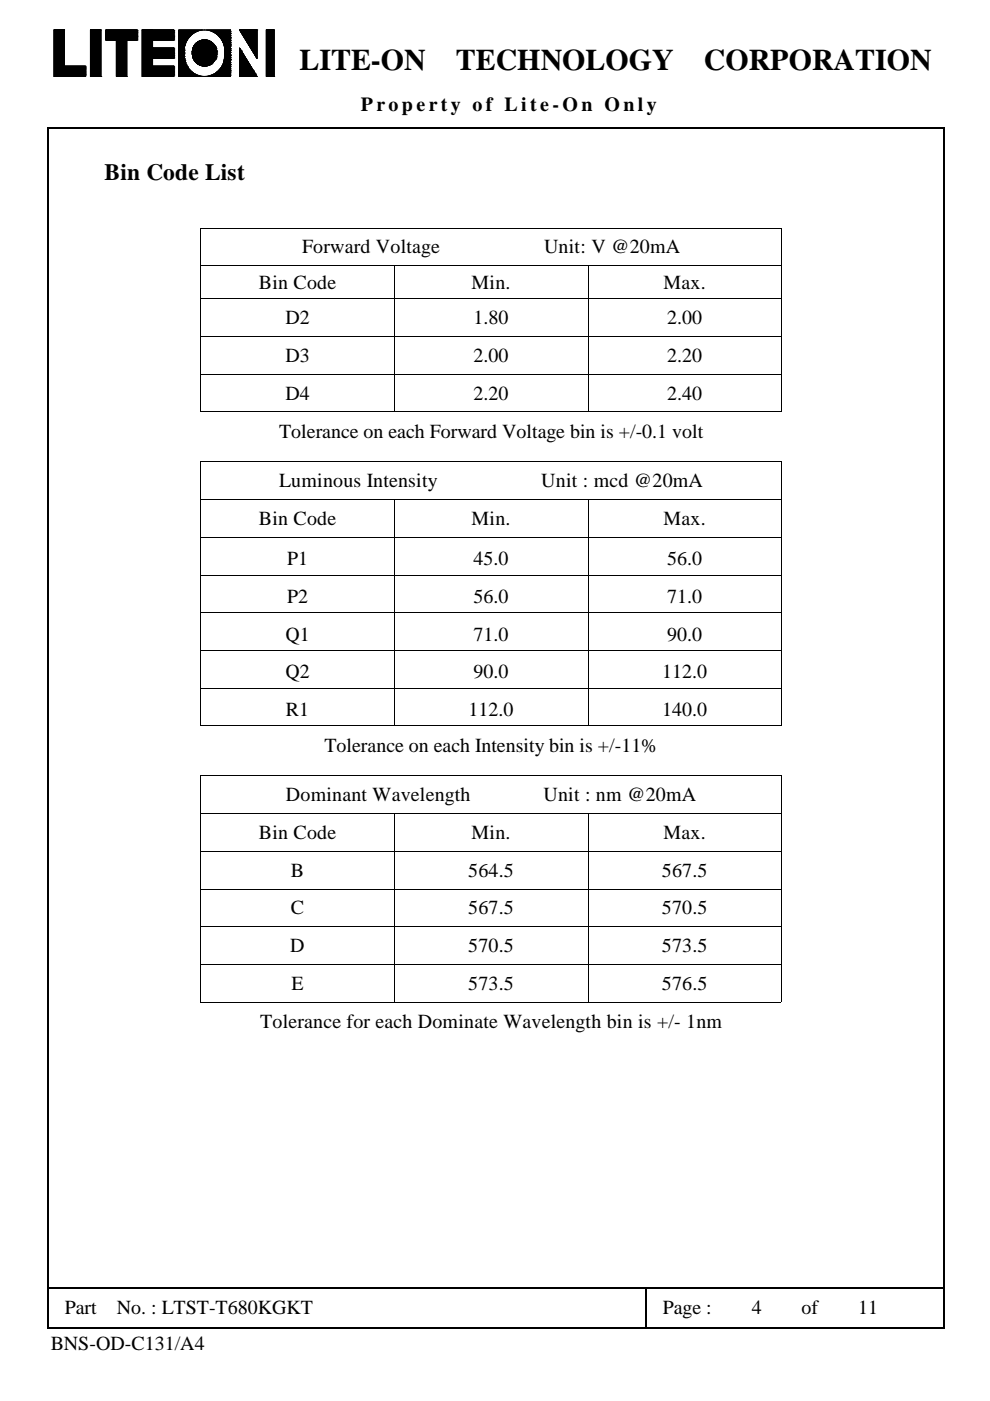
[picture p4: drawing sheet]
<svg xmlns="http://www.w3.org/2000/svg" width="210mm" height="297mm" viewBox="0 0 210 297" stroke-linecap="round" stroke-linejoin="round" font-family="sans-serif">
<g fill="none" stroke="#000" stroke-width=".21">
<path d="M11.5 6.3h.1M11.5 6.3v9.9h6.6v-2.2h-4.6M11.5 6.3h2.2v9.9M11.5 6.3v9.9M11.6 16.2h.1M11.6 6.3v9.9M11.6 6.3h.1M11.7 16.2h.1M11.7 6.3v9.9M11.8 6.3v9.9M11.8 6.3h.1M11.9 6.3h.1"/>
<path d="M11.9 6.3v9.9M11.9 16.2h.1M12 6.3v9.9M12 6.3h.1M12.1 6.3v9.9M12.1 16.2h.1M12.2 6.3h.1M12.2 6.3v9.9M12.3 6.3v9.9M12.3 16.2h.1M12.4 6.3v9.9M12.4 6.3h.1"/>
<path d="M12.5 16.2h.1M12.5 6.3v9.9M12.6 6.3h.1M12.6 6.3v9.9M12.7 16.2h.1M12.7 6.3v9.9M12.7 6.3h.1M12.8 6.3v9.9M12.8 16.2h.1M12.9 16.2h.1M12.9 6.3v9.9M13 6.3h.1"/>
<path d="M13 6.3v9.9M13 16.2h.1M13.1 6.3v9.9M13.1 6.3h.1M13.2 16.2h.1M13.2 6.3v9.9M13.3 6.3v9.9M13.3 6.3h.1M13.4 16.2h.1M13.4 6.3v9.9M13.5 6.3v9.9M13.5 6.3h.1"/>
<path d="M13.5 14.1h.1M13.5 14.3h.1M13.5 14.5h.1M13.5 14.7h.1M13.5 14.9h.1M13.5 15.1h.1M13.5 15.2h.1M13.5 15.5h.1M13.5 15.6h.1M13.5 15.8h.1M13.5 16h.1M13.5 16.2h.1"/>
<path d="M13.5 14.1h4.6M13.5 14.2h4.6M13.5 14.3h4.6M13.5 14.4h4.6M13.5 14.5h4.6M13.5 14.6h4.6M13.5 14.7h4.6M13.5 14.8h4.6M13.5 14.9h4.6M13.5 15h4.6M13.5 15.1h4.6M13.5 15.2h4.6"/>
<path d="M13.5 15.3h4.6M13.5 15.4h4.6M13.5 15.5h4.6M13.5 15.6h4.6M13.5 15.7h4.6M13.5 15.8h4.6M13.5 15.9h4.6M13.5 16h4.6M13.5 16.1h4.6M13.5 16.2h4.6M13.6 16.2h.1M13.6 6.3v9.9"/>
<path d="M18.1 14.1h.1M18.1 14.2h.1M18.1 14.4h.1M18.1 14.6h.1M18.1 14.8h.1M18.1 15h.1M18.1 15.2h.1M18.1 15.4h.1M18.1 15.5h.1M18.1 15.7h.1M18.1 15.9h.1M18.1 16.1h.1"/>
<path d="M19.2 6.3h2.2l-.1 9.9h-2.1zM19.2 6.3v9.9M19.3 6.3h.1M19.3 6.3v9.9M19.3 16.2h.1M19.4 16.2h.1M19.4 6.3v9.9M19.5 6.3h.1M19.5 6.3v9.9M19.6 16.2h.1M19.6 6.3v9.9M19.6 6.3h.1"/>
<path d="M19.7 16.2h.1M19.7 6.3v9.9M19.8 6.3v9.9M19.8 6.3h.1M19.9 6.3v9.9M19.9 16.2h.1M20 6.3v9.9M20 6.3h.1M20.1 6.3v9.9M20.1 16.2h.1M20.2 6.3v9.9M20.2 6.3h.1"/>
<path d="M20.3 16.2h.1M20.3 6.3v9.9M20.4 6.3h.1M20.4 6.3v9.9M20.4 16.2h.1M20.5 16.2h.1M20.5 6.3v9.9M20.6 6.3h.1M20.6 6.3v9.9M20.7 16.2h.1M20.7 6.3v9.9M20.7 6.3h.1"/>
<path d="M20.8 6.3v9.9M20.8 16.2h.1M20.9 6.3v9.9M20.9 6.3h.1M21 16.2h.1M21 6.3v9.9M21.1 6.3v9.9M21.1 6.3h.1M21.2 16.2h.1M21.2 6.3v9.9M21.3 6.3v9.9M21.3 6.3h.1"/>
<path d="M21.4 16.2h.1M22.5 6.3h.1M22.5 6.6h.1M22.5 6.7h.1M22.5 6.9h.1M22.5 7.1h.1M22.5 7.3h.1M22.5 7.5h.1M22.5 7.7h.1M22.5 7.9h.1M22.5 8h.1M22.5 8.2h.1"/>
<path d="M22.5 8.3h.1M22.5 8.4h.1M22.5 6.3h6.5v2.2M22.5 6.4h6.5M22.5 6.3v2.2h6.5M22.5 6.5h6.5M22.5 6.6h6.5M22.5 6.7h6.5M22.5 6.8h6.5M22.5 6.9h6.5M22.5 7h6.5M22.5 7.1h6.5"/>
<path d="M22.5 7.2h6.5M22.5 7.3h6.5M22.5 7.4h6.5M22.5 7.5h6.5M22.5 7.6h6.5M22.5 7.7h6.5M22.5 7.8h6.5M22.5 7.9h6.5M22.5 8h6.5M22.5 8.1h6.5M22.5 8.2h6.5M22.5 8.3h6.5"/>
<path d="M22.5 8.4h6.5M22.5 8.5h6.5M24.7 8.3h.1M24.7 8.3v7.9h2.2v-7.9M24.8 16.2h.1M24.8 8.3v7.9M24.9 8.3h.1M24.9 8.3v7.9M25 16.2h.1M25 8.3v7.9M25.1 8.3h.1M25.1 8.3v7.9"/>
<path d="M25.1 16.2h.1M25.2 8.3v7.9M25.2 8.3h.1M25.3 8.3v7.9M25.4 16.2h.1M25.4 8.3v7.9M25.4 8.3h.1M25.5 8.3v7.9M25.5 16.2h.1M25.6 8.3h.1M25.6 8.3v7.9M25.7 8.3v7.9"/>
<path d="M25.7 16.2h.1M25.8 8.3h.1M25.8 8.3v7.9M25.9 16.2h.1M25.9 8.3v7.9M26 8.3v7.9M26 8.3h.1M26.1 16.2h.1M26.1 8.3v7.9M26.2 8.3h.1M26.2 8.3v7.9M26.2 16.2h.1"/>
<path d="M26.3 8.3v7.9M26.3 8.3h.1M26.4 8.3v7.9M26.4 16.2h.1M26.5 16.2h.1M26.5 8.3v7.9M26.5 8.3h.1M26.6 8.3v7.9M26.6 16.2h.1M26.7 8.3v7.9M26.7 8.3h.1M26.8 8.3v7.9"/>
<path d="M26.8 16.2h.1M29 6.4h.1M29 6.5h.1M29 6.6h.1M29 6.8h.1M29 7h.1M29 7.2h.1M29 7.4h.1M29 7.6h.1M29 7.7h.1M29 7.8h.1M29 8h.1"/>
<path d="M29 8.1h.1M29 8.3h.1M29 8.5h.1M30.2 16.2h.1M30.2 6.3v9.9M30.3 6.3v9.9M30.3 6.3h.1M30.4 6.3v9.9M30.4 16.2h.1M30.5 6.3h.1M30.5 6.3v9.9M30.6 16.2h.1"/>
<path d="M30.6 6.3v9.9M30.6 6.3h.1M30.7 6.3v9.9M30.7 16.2h.1M30.8 16.2h.1M30.8 6.3v9.9M30.9 6.3h.1M30.9 6.3v9.9M30.9 16.2h.1M31 6.3v9.9M31 6.3h.1M31.1 6.3v9.9"/>
<path d="M31.1 16.2h.1M31.2 6.3v9.9M31.2 6.3h.1M31.3 16.2h.1M31.3 6.3v9.9M31.4 6.3v9.9M31.4 6.3h.1M31.5 16.2h.1M31.5 6.3v9.9M31.6 6.3h.1M31.6 6.3v9.9M31.7 16.2h.1"/>
<path d="M31.7 6.3v9.9M31.7 6.3h.1M31.8 6.3v9.9M31.9 16.2h.1M31.9 6.3v9.9M32 6.3h.1M32 6.3v9.9M32 16.2h.1M32.1 6.3h.1M32.1 6.3v9.9M32.2 6.3v9.9M32.2 16.2h.1"/>
<path d="M32.2 6.3h.1M32.2 6.6h.1M32.2 6.7h.1M32.2 6.9h.1M32.2 7.1h.1M32.2 7.3h.1M32.2 7.5h.1M32.2 7.7h.1M32.2 7.9h.1M32.2 8h.1M32.2 8.2h.1M32.2 8.3h.1"/>
<path d="M32.2 8.4h.1M32.2 10.3h.1M32.2 10.5h.1M32.2 10.7h.1M32.2 10.8h.1M32.2 10.9h.1M32.2 11h.1M32.2 11.2h.1M32.2 11.4h.1M32.2 11.6h.1M32.2 11.9h.1M32.2 12.1h.1"/>
<path d="M32.2 12.3h.1M32.2 14.1h.1M32.2 14.3h.1M32.2 14.5h.1M32.2 14.7h.1M32.2 14.9h.1M32.2 15.1h.1M32.2 15.2h.1M32.2 15.5h.1M32.2 15.6h.1M32.2 15.8h.1M32.2 16h.1"/>
<path d="M32.2 14h4.6v2.2h-6.7M32.2 14.1h4.6M32.2 14.2h4.6M32.2 14.3h4.6M32.2 14.4h4.6M32.2 14.5h4.6M32.2 14.6h4.6M32.2 14.7h4.6M32.2 14.8h4.6M32.2 14.9h4.6M32.2 15h4.6M32.2 15.1h4.6"/>
<path d="M32.2 15.2h4.6M32.2 15.3h4.6M32.2 15.4h4.6M32.2 15.5h4.6M32.2 15.6h4.6M32.2 15.7h4.6M32.2 15.8h4.6M32.2 15.9h4.6M32.2 16h4.6M32.2 16.1h4.6M32.2 16.2h4.6M32.2 6.4h4.6"/>
<path d="M32.2 6.5h4.6M32.2 6.6h4.6M32.2 6.7h4.6M32.2 6.8h4.6M32.2 6.9h4.6M32.2 7h4.6M32.2 7.1h4.6M32.2 7.2h4.6M32.2 7.3h4.6M32.2 7.4h4.6M32.2 7.5h4.6M32.2 7.6h4.6"/>
<path d="M32.2 7.7h4.6M32.2 7.8h4.6M32.2 7.9h4.6M32.2 8h4.6M32.2 8.1h4.6M32.2 8.2h4.6M32.2 8.3h4.6M32.2 8.4h4.6M32.2 8.5h4.6M32.2 10.2h4.6M32.2 10.3h4.6M32.2 10.4h4.6"/>
<path d="M32.2 10.5h4.6M32.2 10.6h4.6M32.2 10.7h4.6M32.2 10.8h4.6M32.2 10.9h4.6M32.2 11h4.6M32.2 11.1h4.6M32.2 11.2h4.6M32.2 11.3h4.6M32.2 11.4h4.6M32.2 11.5h4.6M32.2 11.6h4.6"/>
<path d="M32.2 11.8h4.6M32.2 11.9h4.6M32.2 12h4.6M32.2 12.1h4.6M32.2 12.2h4.6M32.2 12.3h4.6M32.2 12.4h4.6M32.3 6.3v9.9M32.3 6.3h.1M36.8 6.4h.1M36.8 6.5h.1M36.8 6.6h.1"/>
<path d="M36.8 6.8h.1M36.8 7h.1M36.8 7.2h.1M36.8 7.4h.1M36.8 7.6h.1M36.8 7.7h.1M36.8 7.8h.1M36.8 8h.1M36.8 8.1h.1M36.8 8.3h.1M36.8 8.5h.1M36.8 10.2h.1"/>
<path d="M36.8 10.4h.1M36.8 10.6h.1M36.8 10.8h.1M36.8 11h.1M36.8 11.1h.1M36.8 11.3h.1M36.8 11.5h.1M36.8 11.7h.1M36.8 11.8h.1M36.8 12h.1M36.8 12.1h.1M36.8 12.2h.1"/>
<path d="M36.8 12.4h.1M36.8 14.1h.1M36.8 14.2h.1M36.8 14.4h.1M36.8 14.6h.1M36.8 14.8h.1M36.8 15h.1M36.8 15.2h.1M36.8 15.4h.1M36.8 15.5h.1M36.8 15.7h.1M36.8 15.9h.1"/>
<path d="M36.8 16.1h.1M36.8 8.5v-2.2h-6.7v9.9M36.8 10.2v2.2M37.9 14.4h.1M37.9 14.3h.1M37.9 14h.1M37.9 13.9h.1M37.9 13.8h.1M37.9 13.6h.1M37.9 13.5h.1M37.9 13.1h.1M37.9 13h.1"/>
<path d="M37.9 12.7h.1M37.9 12.6h.1M37.9 12.3h.1M37.9 12.1h.1M37.9 11.8h.1M37.9 11.6h.1M37.9 14.8h.1M37.9 14.9h.1M37.9 15.2h.1M37.9 15.6h.1M37.9 15.7h.1M37.9 16.1h.1"/>
<path d="M37.9 11h.1M37.9 10.8h.1M37.9 10.6h.1M37.9 10.5h.1M37.9 10.1h.1M37.9 10h.1M37.9 9.4h.1M37.9 9.1h.1M37.9 9h.1M37.9 8.6h.1M37.9 8.5h.1M37.9 8.1h.1"/>
<path d="M37.9 8h.1M37.9 7.8h.1M37.9 7.7h.1M37.9 7.3h.1M37.9 7.2h.1M37.9 6.9h.1M37.9 6.5h.1M37.9 11.8h1.1l.2 .8M37.9 6.3h11v9.9h-11zM37.9 14.1h1.8M37.9 14.1h1.9M37.9 14.2h1.9"/>
<path d="M37.9 14.3h1.9h-1.9M37.9 14.4h2M37.9 14.4h2.1M37.9 14.5h2.1M37.9 14.6h2.1M37.9 14.6h2.2M37.9 14.7h2.2M37.9 14.8h2.3M37.9 14.8l2.4 .1M37.9 14.9h2.4M37.9 14.9h2.5M37.9 15h2.6"/>
<path d="M37.9 15.1h2.6M37.9 15.2h2.7M37.9 15.2l2.9 .1M37.9 15.3h3M37.9 15.4h3M37.9 15.5h3.2M37.9 15.6h3.2M37.9 15.6h3.4M37.9 15.7h3.5M37.9 15.7h3.6M37.9 15.8h3.7M37.9 15.8l3.8 .1"/>
<path d="M37.9 15.9h4M37.9 16h4.1M37.9 16h4.2M37.9 16l4.5 .1M37.9 16.1h4.7M37.9 16.2h4.9M37.9 14h1.8M37.9 6.5h4.5M37.9 6.5h4.3M37.9 6.6h4.1M37.9 6.7h3.8M37.9 6.7h3.7"/>
<path d="M37.9 6.8h3.7M37.9 6.9h3.3M37.9 7h3.2M37.9 7.1h3.1M37.9 7.2h3M37.9 7.3h2.8M37.9 7.4h2.7M37.9 7.5h2.5M37.9 7.6h2.5M37.9 7.7h2.3M37.9 7.8h2.3M37.9 7.8h2.2"/>
<path d="M37.9 7.9h2.2M37.9 8h2.1M37.9 8.1h2M37.9 8.2h2M37.9 8.3h1.9M37.9 8.4h1.9M37.9 8.4h1.8M37.9 8.5h1.8M37.9 10.1h1.2l-1.2 .1M37.9 10.2h1.2M37.9 10.3h1.2M37.9 10.3h1.1"/>
<path d="M37.9 10.4h1.1M37.9 10.5h1.1M37.9 10.6h1.1M37.9 10.7h1.1M37.9 10.8h1.1M37.9 10.9h1.1M37.9 11h1.1M37.9 11.1h1.1M37.9 11.2h1.1M37.9 11.3h1.1M37.9 11.4h1.1M37.9 11.5h1.1"/>
<path d="M37.9 11.6h1.1M37.9 11.9h1.2h-1.2M37.9 12h1.2M37.9 12.1h1.2v.2h-1.2M37.9 12.1h1.2M37.9 12.2h1.2M37.9 12.4h1.2M37.9 12.5h1.3v.1M37.9 12.6h1.3M37.9 12.6h1.3l-1.3 .1M37.9 12.7h1.3M37.9 12.8h1.3"/>
<path d="M37.9 12.9l1.3 .1M37.9 13h1.4M37.9 13.1l1.4 .1-1.4-.1M37.9 13.5h1.5M37.9 13.3h1.5M37.9 13.3h1.4M37.9 13.8h1.6M37.9 13.7h1.6M37.9 13.8h1.7M37.9 13.9h1.7M37.9 13.2h1.4M37.9 13.6h1.6"/>
<path d="M37.9 10.1h1.2M37.9 9.9l1.2 .1h-1.2M37.9 9.9h1.2M37.9 9.8h1.3M37.9 9.7h1.3M37.9 9.5l1.3 .1v.1h-1.3M37.9 9.6h1.3M37.9 9.1h1.5M37.9 9.3h1.4l-1.4 .1M37.9 9.4h1.4M37.9 8.7h1.6M37.9 8.8h1.6"/>
<path d="M37.9 9.3h1.4M37.9 8.6h1.7M37.9 8.9h1.6M37.9 13.4h1.5M37.9 9h1.5M37.9 8.7h1.7M39 11.4h.1M39 11.3h.1M39 11.1h.1M39 10.8h.1M39 10.7h.1M39 10.4h.1"/>
<path d="M39 10.3v1.5h-1.1M39.1 12h.1M39.1 12.4h.1M39.2 9.7l-.2 .6M39.2 12.6l.2 .8M39.2 9.7v.1M39.2 12.8h.1M39.2 9.4l-1.3 .1M39.3 13.3h.1M39.4 13.4l.9 1.5M39.4 9.1l-.2 .6M39.4 9.1l-1.5 .1"/>
<path d="M39.4 13.3v.1M39.5 8.9l-1.6 .1M39.5 13.8h.1M39.7 8.5v.1M39.7 14h.1M39.8 14.1h.1M39.8 8.4l-.4 .7M39.8 8.3h-1.9M40.3 14.9l.9 .7 .5 .2M40.3 7.7h-2.4M40.5 7.5h-2.6M40.8 11.1h.1"/>
<path d="M40.8 11.3h.1M40.8 11.5h.1M40.8 11h.1M40.8 11.5h2.4v2.5h.3v-2.4M40.8 7.2l-2.9 .1M40.8 10.9h2.3M40.8 11h2.5M40.8 11.1h5.1M40.8 11.2h5.1M40.8 11.3h5.1M40.8 11.6h2.4M40.8 11.6h.1"/>
<path d="M40.8 11.7h.1M40.8 11.8h.1M40.8 10.8h.1M40.8 10.6h.1M40.8 10.5h2.1M40.8 10.6h2.2M40.8 10.6l2.3 .1M40.8 11.8h2.2M40.8 11.9h2.1M40.8 11.9h.1M40.9 12h.1M40.9 10.4h.1"/>
<path d="M40.9 10.4h1.9M40.9 10.5l-.1 .5h5.1M40.9 11.9h1.9v2M40.9 12h1.9M40.9 11.9l.1 .5M40.9 10.5l.2 .1M40.9 10.5l2.4 .5M40.9 12.1h.1M40.9 10.3h1.7v-1.7v1.7M40.9 10.3h1.8M40.9 12.1h1.7l.1 1.8M40.9 12.2h1.7"/>
<path d="M40.9 10.2h.1M40.9 10.2h1.6M40.9 12.4h1.5M40.9 10.1h1.6v-1.5l-.1 1.5M41 12.4h1.3M41 12.4l.2 .4M41 10h1.3M41 10l2.3 1M41 10l-.1 .5M41 12.5h.1M41 9.9h.1M41 12.4v.1"/>
<path d="M41 12.5h1.2v1.3M41 9.9h1.2M41.1 9.8h.1M41.1 12.6h1.1M41.1 12.6v.1M41.1 10.1h.1M41.1 9.8h1.1M41.1 9.7v.1M41.1 12.7h1M41.1 12.7h.1M41.1 9.7l1 .1M41.1 9.7h.1"/>
<path d="M41.1 12.7h.9v.9M41.1 12.8h.9M41.2 11.8l-.2 .1M41.2 12.3l-.1 .1M41.2 12.8h.8M41.2 9.5l.8 .1M41.2 12.8l.7 .1v.6M41.2 12.9h.7M41.2 12.8l.3 .4M41.2 10.1l.2 .1M41.2 10.6l.3 .1M41.2 9.5l.7 .1"/>
<path d="M41.2 9.6l2.1 1.4M41.2 9.6l-.2 .4M41.3 9.4h.1M41.3 9.7h.1M41.3 12.7l-.1 .1M41.3 13h.1M41.3 13h.5M41.3 13h.4M41.3 9.4h.5M41.4 13.1h.1M41.4 12.2l-.1 .1M41.4 12.7h.1"/>
<path d="M41.4 13.1h.3M41.4 10.2l.2 .1M41.4 9.3h.2M41.5 12.7h.1M41.5 6.8l-3.6 .1M41.5 9.7v.1M41.5 9.8h.1M41.5 11.8h-.1M41.5 13.2l.5 .3M41.5 9.2l1.8 1.8M41.5 9.2l-.3 .4M41.6 12.6h.1"/>
<path d="M41.6 9.8h.1M41.6 13.2v.1M41.6 9.2v.1M41.6 12.6l-.2 .1M41.6 9.8l.2 .2M41.6 9.1v.2l-.2 .1h.3M41.6 10.3l.1 .1M41.7 10.7l.3 .1M41.7 13.4h.1M41.7 15.8l1.1 .4M41.7 6.7l1.6-.4 1.7 .4M41.7 6.7a4.4 4.4 0 0 0-1.9 1.7"/>
<path d="M41.7 13l.1 .5M41.7 9.1v.3M41.7 9.1h.1M41.7 13v.3l-.1-.2h-.2M41.8 13h.1M41.8 9h.1M41.8 11.7l-.1 .1M41.8 12.1l-.3 .1M41.8 12.4l-.2 .2M41.8 9v.5h-.5M41.8 13v.5M41.8 10.4h.1"/>
<path d="M41.8 10l.2 .1M41.9 8.9v.7M41.9 9l-.1 .5M41.9 12.9l-.1 .6M41.9 13.5h.1M41.9 8.9h.1M42 12.8h.1M42 6.6h-4.1M42 12l-.2 .1M42 8.9v.8M42 12.8v.7M42 13.5l.4 .3"/>
<path d="M42 10.4l.7 .4M42 8.9l1.3 2.1M42 8.9l-.5 .3M42 13.6l.1-.9v1M42 9h.1M42 9.7v-.9l.1 .9M42 8.8v.9h-.9M42 13.5h.1M42 10.1l.2 .2M42 9.1h.1M42 9.7h-.9M42.1 10.8h.3"/>
<path d="M42.1 12.7h.1M42.1 13.3h.1M42.1 8.8h.1M42.1 13.7h.1M42.1 9.2h.1M42.2 12.6h.1M42.2 13.2h.1M42.2 8.8h.1M42.2 11.9l-.2 .1M42.2 12.2l-.4 .2M42.2 12.6v1.1l.1-1.2 .1 1.3M42.2 12.6h-1.1"/>
<path d="M42.2 8.8v1.1h-1.2M42.2 9.3l.1 .1M42.2 9.9l.1-1.2v1.3M42.2 13.8h.1M42.2 9.4h.1M42.2 11.6l-.2 .1M42.2 13.1l-.2 .3M42.2 8.7v1.2M42.3 10.3l.1 .1M42.3 12.4h.1M42.3 8.7h.1M42.3 11.8l-.1 .1"/>
<path d="M42.3 9.5h.1M42.4 12.1l-.2 .1M42.4 12.4l.1-.1v1.5M42.4 8.6l-.1 1.4h-1.3M42.4 12.4v1.4M42.4 13.8l.4 .1M42.4 9.5l.1 .2M42.4 8.6v.1M42.4 8.6l.9 2.4M42.4 8.6l-.4 .3M42.4 10.1l-1.5 .1M42.4 12.3v1.5h.1"/>
<path d="M42.4 12.9l-.2 .2M42.4 10.4l.2 .1M42.4 8.8l.2 .3M42.5 12.3h.1M42.5 8.6h.1M42.5 12.2l-1.6 .1h1.6M42.5 11.8h-.1M42.5 8.6v1.6M42.5 12.3v1.5M42.5 13.5l-.1 .2M42.5 9.7l.2 .3M42.5 10.8l.2 .1"/>
<path d="M42.5 12.2l.2-.1 .1 1.8M42.6 13.9h.1M42.6 10.2l-1.7 .1M42.6 12.1v1.8M42.6 13.4l-.1 .1M42.6 9.2l.1 .1M42.6 11.9l-.2 .2M42.6 11.7v.1M42.6 10.5l.1 .1M42.7 8.6h.1M42.7 11.5l-.3 .1M42.7 8.6v1.8"/>
<path d="M42.7 12.5l-.3 .3M42.7 13.1l-.1 .2M42.7 9.4h.1M42.7 12.1h.1M42.7 10.6h.1M42.7 6.4h-4.8M42.7 12l-1.8 .1h1.8M42.7 11.8v.1M42.7 10.6l.1 .1M42.7 12.1v1.8M42.7 13v.1M42.7 9.5l.1 .2"/>
<path d="M42.7 10.1l.2 .2M42.8 12v-.1v2M42.8 10.8h.1M42.8 13.9h.1M42.8 10.5h-1.9M42.8 11.6l-.1 .1M42.8 8.5v2M42.8 11.8h.1M42.8 12.3l-.1 .1M42.8 12.8l-.1 .2M42.8 9.7l.1 .2M42.8 8.5v.1"/>
<path d="M42.8 10.9l.3 .1M42.8 8.5v2h-1.9M42.8 13.9l.5 .1M42.8 8.5l.5 2.5M42.8 8.5l-.4 .1M42.9 11.9h.1M42.9 12.1h.1M42.9 8.5h.1M42.9 8.5v2.1M42.9 11.7v.1M42.9 12.1l-.1 .1M42.9 12.6l-.1 .1"/>
<path d="M42.9 13.8l-.1 .1M42.9 10.3l.1 .1M42.9 8.8l.1 .3M42.9 9.9l.1 .1M42.9 10.6l.1-2.1v2.2h-2.2M42.9 11.5h-.1M43 14h.1M43 10.8h.1M43 10.4h.1M43 10.4l.1 .1M43 12h.1M43 12.1h-.1"/>
<path d="M43 11.6v.1M43 11.8v2.2M43 12.4l-.1 .2M43 13.4l-.1 .3M43 10.1l.1 .1M43 10.8v.1M43 9.2l.1 .2M43 11.8l-.1 2.2v-2.1M43 11.5l-.1 .1M43 11.8l.1 2.2M43.1 11.6h.1M43.1 11.9h.1"/>
<path d="M43.1 8.5h.1M43.1 10.6l.1 .2M43.1 8.5v2.3l-.2-.1M43.1 11.6h-.1M43.1 12.2l-.1 .2M43.1 13l-.1 .3M43.1 9.6v.2M43.1 10.3v.1M43.1 11.7l-.1 2.3M43.1 11.6l-2.3 .1M43.1 14h.1M43.1 10.7h.1"/>
<path d="M43.1 8.5v2.3h-2.3M43.1 8.5v2.3h-2.3v.7l2.4-.1M43.1 11.6h-2.3M43.1 11.8l-.1 .2M43.1 11.6v.1M43.1 11.5v2.5M43.1 11.5h.1M43.1 12.6v.3M43.1 10l.1 .2M43.1 10.5l.1 .1M43.2 10.8h.1M43.2 8.5v2.4h-2.4"/>
<path d="M43.2 11.7l-.1 .1M43.2 10.6h.1M43.2 8.5h.1M43.2 11.6v.1M43.2 11.8l-.1 .3M43.2 12.2l-.1 .3M43.2 10.7l.1 .1M43.2 10.4l.1 .1M43.3 8.5h.1M43.3 8.5v2.4M43.3 11.6v2.4M43.3 11.7l-.1 .1"/>
<path d="M43.3 12l-.1 .1M43.3 11h.1M43.3 11.2h.1M43.3 14h.1M43.3 11.3h.1M43.3 11.1h.1M43.3 8.5v2.3v-.2M43.3 11.4h2.6M43.3 8.4v5.6M43.3 11.4l-2.3 1M43.3 11.4l-2.4 .5M43.3 11.4l-1.8 1.8"/>
<path d="M43.3 11.4l-2.1 1.4M43.3 11.4l-1.3 2.1M43.3 11.4l-.9 2.4M43.3 11.4l-.5 2.5M43.3 11.5v2.5M43.3 11.4l.6 2.5M43.3 11.4l.1 2.6M43.3 11.4l1.1 2.4M43.3 11.4l1.9 1.8M43.3 11.4l1.5 2.1M43.3 11.4l2.2 1.4M43.3 11.4l2.5 1"/>
<path d="M43.3 11.4l2.6 .5M43.3 8.4l.1 .1M43.3 8.4l.6 .1M43.3 8.4l-.5 .1M43.4 8.5h.1M43.4 10.8l.1-2.3 .1 2.3M43.4 8.5v2.4v-.1M43.4 11.9l.1 .2M43.5 11.7v.1M43.5 14h.1M43.5 10.8h2.4M43.5 8.5v2.3h2.4"/>
<path d="M43.5 11h2.4M43.5 11.5v2.5M43.5 12.3l.1 .2M43.5 11.8l.2 .3M43.5 11.6l.1 .2M43.5 10.3l-.1 .3M43.6 11.5h2.3M43.6 10.7h.1M43.6 11.6v2.4v-2.4h2.3M43.6 10.8l2.3 .1M43.6 10.9h2.3v.5M43.6 11.6h2.3v.3"/>
<path d="M43.6 11.8h.1M43.6 10.5l-.1 .1M43.6 8.5v2.3M43.6 12.7l.1 .3M43.6 9.9l-.1 .3M43.6 8.5h.2v2.1M43.6 11.8l.2 .3M43.6 10.4h.1M43.6 11.4l.3 .1M43.7 11.9h.1M43.7 14h.1M43.7 10.5h.1"/>
<path d="M43.7 10.7h2.2M43.7 8.5v2.2l2.2 .1M43.7 11.8h2.2M43.7 11.7v2.3M43.7 12.2v.1M43.7 11.5l.1 .1M43.7 11.6l.1 .1M43.7 13.1v.2M43.7 9.5l-.1 .2M43.7 10.3l-.1 .1M43.7 12h.1M43.7 10.8v.1"/>
<path d="M43.7 13.4l.1 .3M43.7 12.4l.1 .1M43.7 8.5v2.2M43.7 11.8v2.2M43.7 9.2v.2M43.8 11.8v2.2v-2.1h2.1M43.8 8.5h.1M43.8 10.4h-.1M43.8 10.5h2.1M43.8 12.1h.1M43.8 10l-.1 .2M43.8 13.8l.1 .1"/>
<path d="M43.8 8.5v2.1M43.8 12.6l.1 .1M43.8 11.7l.1 .1M43.8 8.8l-.1 .3M43.9 10.5h2M43.9 10.7l-.3 .1M43.9 13.9l-.6 .1M43.9 12.1v.1M43.9 8.5l-.6 2.5M43.9 8.5l.5 .1M43.9 13.9h.1M43.9 10.5v-2v1.9h2v.2h-2.3v.2"/>
<path d="M43.9 12h2M43.9 10.9h-.1M43.9 12.7l.2 .4M43.9 12.2l.2 .2M43.9 11.8l.2 .1M43.9 11.6l.3 .2M43.9 10.8h-.1M43.9 12v1.9l.1-1.8M44 8.6h.1M44 16.2h4.9M44 12.1h1.8M44 10.1l-.2 .2"/>
<path d="M44 10.6l-.1 .1M44 8.6v1.8M44 6.4h4.9M44.1 10.3h1.7M44.1 10.3l1.7 .1M44.1 12.1h1.7M44.1 9.4l-.3 .5M44.1 12.5l.3 .5M44.1 13.1l.1 .2M44.1 11.5l.2 .1M44.1 12.1v1.8l.1-1.7M44.1 11.9l.2 .2"/>
<path d="M44.2 12.2h.1M44.2 8.6h.1M44.2 16.1h4.7M44.2 10.2h1.6h-1.6M44.2 12.2h1.6M44.2 10.2l-.2-1.6v1.8M44.2 9.9l-.2 .2M44.2 10.7l-.2 .1M44.2 9.2l-.1 .1M44.2 8.6v1.6M44.2 13.4v.1M44.2 10.8l-.1 .1"/>
<path d="M44.2 13.8h.1M44.2 10.4l-.2 .2M44.2 10.2l.1-1.6-.1 1.6M44.2 13.5l.1 .1M44.2 11.8h.1M44.2 10.1h1.6M44.3 16.1h4.6M44.3 8.9l-.1 .2M44.3 8.8v1.2h1.5M44.3 10.4h.1M44.3 10.1h1.5M44.3 9.7l-.1 .1"/>
<path d="M44.3 6.5h4.6M44.3 12.4l.1 1.4M44.4 9.5h.1M44.4 9.5l-.1 .1M44.4 12.4h1.3M44.4 13.8l-.5 .1M44.4 8.6v1.4M44.4 12.1h.1M44.4 12.1l.2 .2M44.4 11.8l.3 .2M44.4 10.6l-.2 .1M44.4 10h1.3"/>
<path d="M44.4 8.6l.4 .3M44.4 8.6l-1.1 2.4M44.4 12.4v1.4M44.4 13.8h.1M44.4 10.3h.1M44.4 13.1h.1M44.4 9.4v.1M44.4 8.7v1.3M44.4 8.7v1.2M44.4 11.6l.4 .1M44.4 9.4h.1M44.4 8.7h.1"/>
<path d="M44.5 12.2h.1M44.5 9.3h.1M44.5 9.9h1.2M44.5 13.7v-1.1l1.2-.1h-1.3v1.3M44.5 12.6h1.1M44.5 10.5l-.1 .1M44.5 10.2l-.1 .2M44.5 8.7v1.2M44.5 13.2l.2 .2M44.5 9.8h1.1M44.6 6.5h4.3M44.6 12.6l-.1 1.2"/>
<path d="M44.6 13.3h.1M44.6 13.7h.1M44.6 10.8h-.3M44.6 8.8l.1 .9h.9h-.9M44.6 9.2l-.1 .2M44.6 8.8v1M44.6 8.8v1h1M44.6 10.2h.1M44.7 16h4.2M44.7 12.7h.9l-.9 .1v.8M44.7 13.4h.1M44.7 12.7v.9"/>
<path d="M44.7 13.6h.1M44.7 12.7h.1M44.7 10.1h.1M44.7 6.6h4.2M44.7 13.5h.1M44.7 12.3h.1M44.7 12.3l.1 .1M44.7 10.4l-.1 .1M44.7 8.8v.9M44.7 12l.4 .1M44.8 13.5h.1M44.8 12.4h.1"/>
<path d="M44.8 6.6h4.1M44.8 8.9v.7l.6 .1M44.8 13.5l-.4 .3M44.8 10l-.2 .2M44.8 12.4l.2 .1M44.8 9.6h.7M44.8 8.9l-.2 .2M44.8 8.9l.4 .3M44.8 8.9l-1.5 2.1M44.8 15.9h4.1M44.8 8.9l.1 .6h.5l-.5-.1M44.8 12.9h.7h-.7v.6"/>
<path d="M44.8 8.9v.7M44.9 10.4h-.1M44.9 12.9v.6l.1-.5M44.9 13h.5M44.9 11.7l.1 .1M45 13.4h.1M45 6.7a4.2 4.2 0 0 1 2 1.7M45 15.9h3.9M45 6.7h3.9M45 9.1l.1 .2M45 13.1h.3M45 9.1v.3"/>
<path d="M45 9.1v.3h.3M45 10.7l-.2 .1M45 13.1v.3l.1-.3M45 12.5l.2 .2M45.1 13.1h.1M45.1 6.7h3.8M45.1 13.1h.2M45.1 10.3l-.1 .1M45.1 13.3h.1M45.1 9.1v.2M45.1 9.3h.2h-.2M45.1 9.8l-.3 .2"/>
<path d="M45.2 15.8h3.7M45.2 6.8h3.7M45.2 9.2l-1.9 1.8M45.2 13.2l-.4 .3M45.2 12.1v.1M45.2 11.8h.1M45.2 9.2l.3 .4M45.2 15.7h3.7M45.3 6.8h3.6M45.3 12.7l.1 .1M45.3 13.1l-.1 .1M45.3 12.2l.1 .1"/>
<path d="M45.3 15.7h3.6M45.3 13.1l-.3-.1v.4M45.4 9.7l-.2 .1M45.4 12.9v.1M45.5 15.6h3.4M45.5 6.9h3.4M45.5 10.6l-.3 .1M45.5 10.1l-.3 .2M45.5 12.3l.3 .1M45.5 11.8l.2 .1M45.5 12.8h-.7v.7M45.5 12.8l-.3 .4"/>
<path d="M45.5 9.6l.3 .4M45.5 9.6l-2.2 1.4M45.6 15.6h3.3M45.6 7h3.3M45.6 12.7h.1M45.6 12.7h-1v1M45.6 12.6h.1M45.6 15.5h3.3M45.6 9.8l-1.1 .1M45.7 9.9h.1M45.7 15.5h3.2M45.7 10l-.1 .1"/>
<path d="M45.7 12.4h.1M45.7 7.1h3.2M45.7 10.5l-.1 .1M45.7 9.9v.1M45.8 12.3l-1.5 .1M45.8 12.4h-1.4v1.4M45.8 12.4l-.3 .4M45.8 10l-2.5 1M45.8 10l.1 .5M45.8 12.3h.1M45.8 10.3h.1M45.8 15.4h3.1"/>
<path d="M45.8 7.2h3.1M45.8 12.1l-1.6 .1v1.6M45.8 12.3h-1.6v1.5M45.8 12.1h.1M45.9 11.9h.1M45.9 10.7h.1M45.9 15.3h3M45.9 7.2h3M45.9 12l-2-.1v2M45.9 12h-1.9v1.9M45.9 11.9l-.1 .5M45.9 10.5v.5"/>
<path d="M45.9 10.5l-2.6 .5M45.9 11.6h.1M45.9 11.4h.1M45.9 11.2h.1M45.9 11h.1M45.9 10.9h.1M45.9 10.8h.1M45.9 11.4h-5.1l.1 .5M45.9 11.5l-2.4 .1M45.9 11.4v.5M46 7.3h2.9M46.1 15.2h2.8"/>
<path d="M46.1 7.4h2.8M46.2 15.1h2.7M46.2 7.5h2.7M46.3 15h2.6M46.3 7.5h2.6M46.4 14.9h2.5M46.4 7.6h2.5M46.4 7.7h2.5M46.4 14.9a4.4 4.4 0 0 1-3.6 1.3M46.5 14.8h2.4M46.5 7.7h2.4M46.5 7.8h2.4"/>
<path d="M46.6 14.7h2.3M46.6 7.8h2.3M46.6 7.9h2.3M46.6 14.6h2.3M46.7 8h2.2M46.7 14.6h2.2M46.7 14.5h2.2M46.8 14.4h2.1M46.8 8.1h2.1M46.8 8.2h2.1M46.9 14.3h2M46.9 14.4h2"/>
<path d="M46.9 8.2h2M46.9 8.3h2M46.9 14.2h2M47 14.2l-.6 .7M47 8.4l.4 .7M47 8.4h1.9M47 14.1h1.9M47 14h1.9M47 8.5h1.9M47.1 13.9h1.8M47.2 13.8h.1M47.2 13.8h1.7"/>
<path d="M47.2 8.7h1.7M47.2 8.8h.1M47.2 8.8h1.7M47.2 13.7h1.7M47.3 13.5h1.6M47.3 13.6h1.6M47.3 9.1h1.6M47.4 9.2h.1M47.4 13.4l-.4 .8M47.4 9.1l.1 .6M47.4 13.3h1.5M47.4 9.1h1.5"/>
<path d="M47.4 9.1h.1M47.4 13.4h1.5M47.4 9.3h.1M47.4 13.2h1.5M47.4 9.3h1.5M47.5 13h.1M47.5 13.1h.1M47.5 13h1.4M47.5 13.1h1.4M47.5 9.4h1.4M47.5 12.9h.1M47.5 9.5h.1"/>
<path d="M47.5 12.8h1.4M47.5 12.9h1.4M47.5 9.5h1.4M47.5 12.6l-.1 .8M47.5 9.7l.2 .6M47.5 12.6h1.4M47.5 12.6l1.4 .1M47.5 9.7h1.4M47.6 12.4h.1M47.6 10h.1M47.6 12.2h1.3M47.6 12.4h1.3"/>
<path d="M47.6 12.5h1.3M47.6 12.6h1.3M47.6 9.9h1.3M47.6 9.8h1.3M47.6 9.8v.1M47.6 12.5h.1M47.6 10.1h.1M47.6 12h1.3M47.6 12.1h1.3M47.6 10.1h1.3M47.6 10h1.3M47.7 12h.1"/>
<path d="M47.7 11.4h.1M47.7 11.3h.1M47.7 10.5h.1M47.7 10.6h.1M47.7 11.8l-.2 .8M47.7 10.3v.6M47.7 10.2h1.2M47.7 10.3h1.2M47.7 10.5h1.2M47.7 10.6h1.2M47.7 10.6l1.2 .1M47.7 11.3h1.2"/>
<path d="M47.7 11.4h1.2M47.7 11.5h1.2M47.7 11.6h1.2M47.7 11.5v.1h1.2M47.7 11.8h1.2M47.7 11.9h1.2M47.7 11.8v.1h1.2M47.7 12h1.2M47.7 10.8h.1M47.7 11h.1M47.7 10.9v.9M47.7 10.8h1.2"/>
<path d="M47.7 10.9h1.2M47.7 11h1.2M47.7 11.1h1.2M47.7 11.2h1.2M48.9 12.7h.1M48.9 12.6h.1M48.9 12.3h.1M48.9 12.1h.1M48.9 11.8h.1M48.9 11.6h.1M48.9 13.3h.1M48.9 13.7h.1"/>
<path d="M48.9 13.8h.1M48.9 14.1h.1M48.9 9.7h.1M48.9 9.8h.1M48.9 10.3h.1M48.9 10.4h.1M48.9 10.7h.1M48.9 10.8h.1M48.9 11.1h.1M48.9 9.4h.1M48.9 9.1h.1M48.9 9h.1"/>
<path d="M48.9 8.6h.1M48.9 8.5h.1M48.9 8.1h.1M48.9 14.6h.1M48.9 15h.1M48.9 15.1h.1M48.9 15.5h.1M48.9 15.9h.1M48.9 6.6h.1M48.9 7h.1M48.9 7.1h.1M48.9 7.5h.1"/>
<path d="M48.9 7.9h.1M48.9 8h.1M48.9 14.1l-1.9 .1M48.9 10.2h-1.2v.1M48.9 10.4h-1.2l1.2 .1M48.9 10.8h-1.2M48.9 10.9h-1.2M48.9 11.1h-1.2l1.2 .1M48.9 12.1h-1.3v.2h1.3M48.9 12.7h-1.4l1.4 .1M48.9 9.6h-1.4l1.4 .1M48.9 9.3h-1.4l1.4 .1"/>
<path d="M48.9 8.6h-1.8h1.8M48.9 8.8h-1.7l1.7 .1M48.9 8.9h-1.6l1.6 .1M48.9 13.3h-1.5M50.8 10.2l3.7 6h-3.7zM50.8 6.3h3.7v6.1zM50.8 16.2v-5.9l.1 5.9M50.8 6.3v.1M50.9 16.2h.1M50.9 10.4v5.8M50.9 6.3v.2M50.9 6.3l.1 .3v-.3"/>
<path d="M51 6.3h.1M51 10.5v5.7M51 10.5l.1 .1M51.1 16.2h.1M51.1 6.7h.1M51.1 10.6v5.6M51.1 6.3v.4M51.1 6.3v.6M51.1 10.8h.1M51.1 6.3h.1M51.1 10.8v5.4M51.1 6.9h.1"/>
<path d="M51.2 10.8h.1M51.2 6.3v.7M51.2 10.8v5.4M51.2 16.2h.1M51.2 10.9l.1 5.3M51.3 6.3l.1 .9M51.3 6.3h.1M51.3 6.3v.9M51.3 11v5.2M51.4 6.3h.1M51.4 6.3v1M51.4 11.1v5.1"/>
<path d="M51.4 16.2v-5l.1 5M51.4 6.3v1.1M51.4 16.2h.1M51.5 6.3l.1 1.3v-1.3M51.5 6.3h.1M51.5 6.3v1.2M51.5 11.3v4.9M51.6 16.2v-4.8v4.8M51.6 16.2h.1M51.6 6.3l.1 1.5v-1.5M51.6 11.5v.1M51.7 6.3h.1"/>
<path d="M51.7 6.3v1.5M51.7 11.6v4.6M51.7 16.2v-4.4l.1 4.4M51.8 16.2h.1M51.8 11.8v4.4M51.8 6.3v1.6M51.8 6.3l.1 1.9v-1.9M51.8 8h.1M51.9 6.3h.1M51.9 6.3v1.8M51.9 12v4.2M51.9 16.2v-4.1l.1 4.1"/>
<path d="M52 16.2h.1M52 8.3h.1M52 6.3v2M52 12.1v4.1M52 6.3l.1 2.2v-2.2M52 8.3l.1 .1M52.1 6.3h.1M52.1 16.2v-3.8l.1 3.8M52.2 16.2h.1M52.2 6.3v2.3M52.2 12.4v3.8M52.2 6.3h.1"/>
<path d="M52.2 6.3v2.4M52.2 12.5v3.7M52.3 12.6v3.6M52.3 16.2h.1M52.3 12.7l.1 3.5M52.3 6.3v2.5M52.4 6.3v2.6M52.4 6.3h.1M52.4 6.3l.1 2.8v-2.8M52.4 12.8v3.4M52.5 6.3h.1M52.5 12.9v3.3"/>
<path d="M52.5 13v3.2M52.5 16.2h.1M52.5 13.1l.1 3.1M52.5 6.3v2.9M52.6 6.3l.1 3.1M52.6 6.3h.1M52.6 6.3v3M52.6 13.2v3M52.7 6.3v3.1M52.7 16.2h.1M52.7 13.4v2.8M52.7 13.3v2.9"/>
<path d="M52.7 6.3l.1 3.2M52.8 6.3h.1M52.8 6.3v3.3M52.8 13.5v2.7M52.9 16.2h.1M52.9 6.3l.1 3.6M52.9 13.6v2.6M52.9 13.6v.1M52.9 13.6l-.1 2.6M53 6.3h.1M53 6.3v3.6M53 13.7v2.5"/>
<path d="M53 6.3v3.7v-3.7M53 13.8v2.4M53.1 16.2h.1M53.1 6.3l.1 3.9M53.1 13.9v2.3M53.1 14l-.1-.1v2.3M53.2 6.3h.1M53.2 6.3v3.9M53.2 14.1v2.1M53.2 16.2v-2.1l.1 2.1M53.3 16.2h.1M53.3 6.3v4.1"/>
<path d="M53.3 14.2v2M53.3 10.4h.1M53.3 6.3l.1 4.2v-4.2M53.3 6.3h.1M53.4 16.2v-1.8l.1 1.8M53.4 16.2h.1M53.4 6.3v4.3M53.4 14.5v1.7M53.5 6.3v4.4M53.5 6.3l.1 4.5M53.5 14.6v1.6M53.5 10.8h.1"/>
<path d="M53.6 6.3h.1M53.6 6.3v4.5M53.6 16.2h.1M53.6 14.9l.1 1.3M53.6 14.9v1.3M53.6 6.3v4.7M53.7 11h.1M53.7 6.3l.1 4.9v-4.9M53.7 15h.1M53.7 6.3h.1M53.8 16.2v-1.1v1.1M53.8 16.2h.1"/>
<path d="M53.8 6.3v5M53.8 15.2v1M53.8 6.3l.1 5.1v-5.1M53.9 6.3h.1M53.9 15.2v1M53.9 15.3l.1 .9M54 16.2h.1M54 6.3v5.2M54 15.4v.8M54 6.3l.1 5.3M54.1 6.3h.1M54.1 6.3v5.4"/>
<path d="M54.1 15.5v.7M54.1 15.6h.1M54.1 6.3v5.5M54.1 15.6v.6M54.1 15.7l.1 .5M54.2 16.2h.1M54.2 6.3v5.6M54.2 15.7v.5M54.2 6.3l.1 5.7M54.3 6.3h.1M54.3 6.3v5.8M54.3 15.8v.4"/>
<path d="M54.3 6.3l.1 5.9M54.3 16.2v-.2l.1 .2M54.4 16.2h.1M54.4 6.3l.1 6.1M54.4 6.3h.1M54.4 6.3v6M54.4 16.1v.1M56.5 6.3h.1M56.5 6.3h1.6v9.9h-1.6zM56.5 6.3v9.9M56.6 16.2h.1M56.6 6.3v9.9"/>
<path d="M56.6 6.3h.1M56.7 16.2h.1M56.7 6.3v9.9M56.8 16.2h.1M56.8 6.3v9.9M56.9 6.3h.1M56.9 6.3v9.9M56.9 16.2h.1M57 6.3v9.9M57 6.3h.1M57.1 6.3v9.9M57.1 16.2h.1"/>
<path d="M57.2 6.3h.1M57.2 6.3v9.9M57.3 16.2h.1M57.3 6.3v9.9M57.4 6.3v9.9M57.4 6.3h.1M57.5 16.2h.1M57.5 6.3v9.9M57.6 6.3h.1M57.6 6.3v9.9M57.7 16.2h.1M57.7 6.3v9.9"/>
<path d="M57.7 6.3h.1M57.8 6.3v9.9M57.8 16.2h.1M57.9 16.2h.1M57.9 6.3v9.9M58 6.3h.1M58 6.3v9.9M58 16.2h.1M58.1 6.3v9.9"/>
</g>
<path d="M10.1 27.1h.3v.2h-.3zM200.1 27.1h.3v.2h-.3zM10.1 272.9h.3v.2h-.3zM136.9 272.9h.3v.2h-.3zM200.1 272.9h.3v.2h-.3zM10.1 281.3h.3v.3h-.3zM10.4 281.3h.2v.3h-.2zM136.9 281.3h.3v.3h-.3zM200.1 281.3h.3v.3h-.3z" fill="#000"/>
<path d="M10.2 27.3v245.6M10.4 27.2h189.7M200.2 27.3v245.6M10.2 273.1v8.2M10.4 273h126.5M137 273.1v8.2M137.2 273h62.9M200.2 273.1v8.2M10.6 281.5h126.3M137.2 281.5h62.9" fill="none" stroke="#000" stroke-width=".25"/>
<path d="M19.6 47h160.5v186h-160.5z" fill-rule="evenodd" fill="#fff"/>
<g fill="#000">
<path d="M42.5 48.3h.2v.1h-.2zM42.5 56.3h.2v.1h-.2zM83.6 56.3h.1v.1h-.1zM124.6 56.3h.2v.1h-.2zM165.7 48.3h.1v.1h-.1zM165.7 56.3h.1v.1h-.1zM42.5 63.2h.2v.2h-.2zM42.5 71.2h.2v.2h-.2zM42.5 79.2h.2v.2h-.2zM83.6 63.2h.1v.2h-.1zM83.6 71.2h.1v.2h-.1zM83.6 79.2h.1v.2h-.1z"/>
<path d="M124.6 63.2h.2v.2h-.2zM124.6 71.2h.2v.2h-.2zM124.6 79.2h.2v.2h-.2zM165.7 63.2h.1v.2h-.1zM165.7 71.2h.1v.2h-.1zM165.7 79.2h.1v.2h-.1zM42.5 87.2h.2v.2h-.2zM42.5 97.8h.2v.2h-.2zM42.7 87.2h.1v.2h-.1zM42.7 97.8h.1v.2h-.1zM83.6 87.2h.1v.2h-.1zM124.6 87.2h.2v.2h-.2z"/>
<path d="M165.6 87.2h.2v.2h-.2zM165.6 97.8h.2v.2h-.2zM165.7 87.2h.1v.2h-.1zM165.7 97.8h.1v.2h-.1zM42.5 105.8h.2v.2h-.2zM42.5 113.8h.2v.2h-.2zM83.6 105.8h.1v.2h-.1zM83.6 113.8h.1v.2h-.1zM124.6 105.8h.2v.2h-.2zM124.6 113.8h.2v.2h-.2zM165.7 105.8h.1v.2h-.1zM165.7 113.8h.1v.2h-.1z"/>
<path d="M42.5 121.8h.2v.2h-.2zM42.5 129.8h.2v.2h-.2zM42.5 137.8h.2v.2h-.2zM83.6 121.8h.1v.2h-.1zM83.6 129.8h.1v.2h-.1zM83.6 137.8h.1v.2h-.1zM124.6 121.8h.2v.2h-.2zM124.6 129.8h.2v.2h-.2zM124.6 137.8h.2v.2h-.2zM165.7 121.8h.1v.2h-.1zM165.7 129.8h.1v.2h-.1zM165.7 137.8h.1v.2h-.1z"/>
<path d="M42.5 145.8h.2v.2h-.2zM42.5 153.8h.2v.2h-.2zM42.7 153.8h.1v.2h-.1zM83.6 145.8h.1v.2h-.1zM83.6 153.8h.1v.2h-.1zM124.6 145.8h.2v.2h-.2zM124.6 153.8h.2v.2h-.2zM165.7 145.8h.1v.2h-.1zM42.5 164.4h.2v.2h-.2zM42.5 172.4h.2v.2h-.2zM42.7 164.4h.1v.2h-.1zM83.6 172.4h.1v.2h-.1z"/>
<path d="M124.6 172.4h.2v.2h-.2zM165.6 164.4h.2v.2h-.2zM165.7 164.4h.1v.2h-.1zM165.7 172.4h.1v.2h-.1zM42.5 180.4h.2v.2h-.2zM42.5 188.4h.2v.2h-.2zM42.5 196.4h.2v.2h-.2zM83.6 180.4h.1v.2h-.1zM83.6 188.4h.1v.2h-.1zM83.6 196.4h.1v.2h-.1zM124.6 180.4h.2v.2h-.2zM124.6 188.4h.2v.2h-.2z"/>
<path d="M124.6 196.4h.2v.2h-.2zM165.7 180.4h.1v.2h-.1zM165.7 188.4h.1v.2h-.1zM165.7 196.4h.1v.2h-.1zM42.5 204.4h.2v.2h-.2zM42.5 212.4h.2v.2h-.2zM42.7 212.4h.1v.2h-.1zM83.6 204.4h.1v.2h-.1zM83.6 212.4h.1v.2h-.1zM124.6 204.4h.2v.2h-.2zM124.6 212.4h.2v.2h-.2zM165.7 204.4h.1v.2h-.1z"/>
</g>
<g fill="none" stroke="#000" stroke-width=".21">
<path d="M42.6 48.4v7.9M42.6 56.4v6.8M42.7 48.3h123M42.7 56.3h40.9M83.7 56.4v6.8M83.7 56.3h40.9M124.7 56.4v6.8M124.8 56.3h40.9M165.7 48.4v7.9M165.7 56.4v6.8M42.6 63.4v7.8M42.6 71.4v7.8"/>
<path d="M42.6 79.4v7.8M42.7 63.3h40.9M42.7 71.3h40.9M42.7 79.3h40.9M83.7 63.4v7.8M83.7 71.4v7.8M83.7 79.4v7.8M83.7 63.3h40.9M83.7 71.3h40.9M83.7 79.3h40.9M124.7 63.4v7.8M124.7 71.4v7.8"/>
<path d="M124.7 79.4v7.8M124.8 63.3h40.9M124.8 71.3h40.9M124.8 79.3h40.9M165.7 63.4v7.8M165.7 71.4v7.8M165.7 79.4v7.8M42.6 98v7.8M42.8 87.3h40.8M42.8 97.9h122.8M83.7 87.3h40.9M124.8 87.3h40.8"/>
<path d="M165.7 98v7.8M42.6 106v7.8M42.6 114v7.8M42.7 105.9h40.9M42.7 113.9h40.9M83.7 106v7.8M83.7 114v7.8M83.7 105.9h40.9M83.7 113.9h40.9M124.7 106v7.8M124.7 114v7.8M124.8 105.9h40.9"/>
<path d="M124.8 113.9h40.9M165.7 106v7.8M165.7 114v7.8M42.6 122v7.8M42.6 130v7.8M42.6 138v7.8M42.7 121.9h40.9M42.7 129.9h40.9M42.7 137.9h40.9M83.7 122v7.8M83.7 130v7.8M83.7 138v7.8"/>
<path d="M83.7 121.9h40.9M83.7 129.9h40.9M83.7 137.9h40.9M124.7 122v7.8M124.7 130v7.8M124.7 138v7.8M124.8 121.9h40.9M124.8 129.9h40.9M124.8 137.9h40.9M165.7 122v7.8M165.7 130v7.8M165.7 138v7.8"/>
<path d="M42.6 146v7.8M42.7 145.9h40.9M42.8 153.9h40.8M83.7 146v7.8M83.7 145.9h40.9M83.7 153.9h40.9M124.7 146v7.8M124.8 145.9h40.9M124.8 153.9h40.8M165.7 146v7.8M42.6 164.6v7.8M42.6 172.6v7.8"/>
<path d="M42.7 172.5h40.9M42.8 164.5h122.8M83.7 172.6v7.8M83.7 172.5h40.9M124.7 172.6v7.8M124.8 172.5h40.9M165.7 164.6v7.8M165.7 172.6v7.8M42.6 180.6v7.8M42.6 188.6v7.8M42.6 196.6v7.8M42.7 180.5h40.9"/>
<path d="M42.7 188.5h40.9M42.7 196.5h40.9M83.7 180.6v7.8M83.7 188.6v7.8M83.7 196.6v7.8M83.7 180.5h40.9M83.7 188.5h40.9M83.7 196.5h40.9M124.7 180.6v7.8M124.7 188.6v7.8M124.7 196.6v7.8M124.8 180.5h40.9"/>
<path d="M124.8 188.5h40.9M124.8 196.5h40.9M165.7 180.6v7.8M165.7 188.6v7.8M165.7 196.6v7.8M42.6 204.6v7.8M42.7 204.5h40.9M42.8 212.5h40.8M83.7 204.6v7.8M83.7 204.5h40.9M83.7 212.5h40.9M124.7 204.6v7.8"/>
<path d="M124.8 204.5h40.9M124.8 212.5h40.8M165.7 204.6v7.8"/>
</g>
<g font-size="6.3">
<text x="63.5" y="14.8">LITE-ON</text>
<text x="96.6" y="14.8">TECHNOLOGY</text>
<text x="149.2" y="14.8">CORPORATION</text>
</g>
<text font-size="5" x="22.2" y="38.2">Bin Code List</text>
<g font-size="4.2">
<text x="76.5" y="23.6">Pro p erty o f L i te-O n O n l y</text>
<text x="64.1" y="53.7">Forward Voltage</text>
<text x="115.4" y="53.7">Unit: V @20mA</text>
<text x="54.9" y="61.2">Bin Code</text>
<text x="100" y="61.2">Min.</text>
<text x="140.7" y="61.2">Max.</text>
<text x="60.5" y="68.7">D2</text>
<text x="100.4" y="68.7">1.80</text>
<text x="141.5" y="68.7">2.00</text>
<text x="60.5" y="76.7">D3</text>
<text x="100.4" y="76.7">2.00</text>
<text x="141.5" y="76.7">2.20</text>
<text x="60.5" y="84.7">D4</text>
<text x="100.4" y="84.7">2.20</text>
<text x="141.5" y="84.7">2.40</text>
<text x="59.2" y="92.8">Tolerance on each Forward Voltage bin is +/-0.1 volt</text>
<text x="59.2" y="103.3">Luminous Intensity</text>
<text x="114.8" y="103.3">Unit : mcd @20mA</text>
<text x="54.9" y="111.3">Bin Code</text>
<text x="100" y="111.3">Min.</text>
<text x="140.7" y="111.3">Max.</text>
<text x="60.9" y="119.8">P1</text>
<text x="100.4" y="119.8">45.0</text>
<text x="141.5" y="119.8">56.0</text>
<text x="60.9" y="127.8">P2</text>
<text x="100.4" y="127.8">56.0</text>
<text x="141.5" y="127.8">71.0</text>
<text x="60.5" y="135.8">Q1</text>
<text x="100.4" y="135.8">71.0</text>
<text x="141.5" y="135.8">90.0</text>
<text x="60.5" y="143.8">Q2</text>
<text x="100.4" y="143.8">90.0</text>
<text x="140.4" y="143.8">112.0</text>
<text x="60.6" y="151.8">R1</text>
<text x="99.4" y="151.8">112.0</text>
<text x="140.4" y="151.8">140.0</text>
<text x="68.8" y="159.4">Tolerance on each Intensity bin is +/-11%</text>
<text x="60.6" y="169.9">Dominant Wavelength</text>
<text x="115.2" y="169.9">Unit : nm @20mA</text>
<text x="54.9" y="177.9">Bin Code</text>
<text x="100" y="177.9">Min.</text>
<text x="140.7" y="177.9">Max.</text>
<text x="61.7" y="185.9">B</text>
<text x="99.3" y="185.9">564.5</text>
<text x="140.3" y="185.9">567.5</text>
<text x="61.7" y="193.9">C</text>
<text x="99.3" y="193.9">567.5</text>
<text x="140.3" y="193.9">570.5</text>
<text x="61.6" y="201.9">D</text>
<text x="99.3" y="201.9">570.5</text>
<text x="140.3" y="201.9">573.5</text>
<text x="61.8" y="209.9">E</text>
<text x="99.3" y="209.9">573.5</text>
<text x="140.3" y="209.9">576.5</text>
<text x="55.2" y="218">Tolerance for each Dominate Wavelength bin is +/- 1nm</text>
<text x="13.7" y="278.6">Part</text>
<text x="24.8" y="278.6">No. : LTST-T680KGKT</text>
<text x="140.5" y="278.6">Page :</text>
<text x="159.4" y="278.6">4</text>
<text x="170" y="278.6">of</text>
<text x="181.9" y="278.6">11</text>
<text x="10.8" y="286.2">BNS-OD-C131/A4</text>
</g>
</svg>
